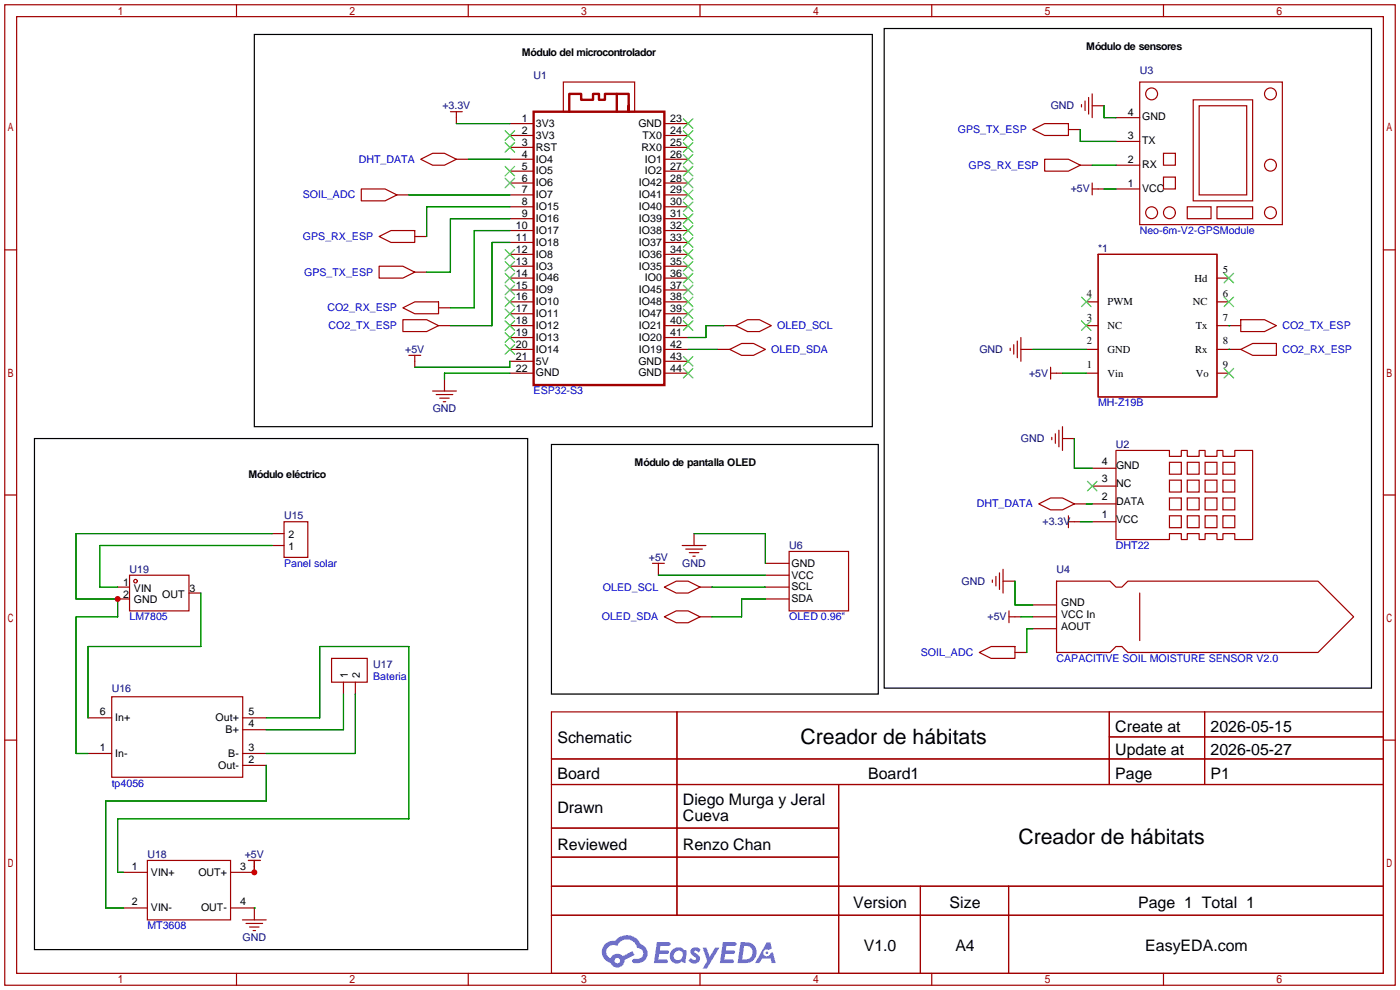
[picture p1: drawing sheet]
<svg xmlns="http://www.w3.org/2000/svg" width="299mm" height="212mm" viewBox="0 0 299 212" stroke-linecap="round" stroke-linejoin="round" font-family="sans-serif">
<g fill="none" stroke="#a10000" stroke-width=".25">
<path d="M1 1h297.2v209.6h-297.2zM3.6 3.6h292.1v204.4h-292.1zM50.5 1v2.6M100.1 1v2.6M149.6 1v2.6M199.1 1v2.6M248.7 1v2.6M1 53.4h2.6M295.7 53.4h2.5M1 105.8h2.6M295.7 105.8h2.5M1 158.2h2.6"/>
<path d="M117.9 152.1h177.8v55.9h-177.8zM144.7 152.1v43.5M237.1 152.1v15.6M237.1 157.5h58.6M257.5 152.1v15.6M295.7 158.2h2.5M117.9 162.2h177.8M117.9 167.7h177.8M117.9 177h61.3M179.2 167.7v40.3M117.9 189.4h177.8M117.9 183.2h61.3"/>
<path d="M117.9 195.6h177.8M196.7 189.4v18.6M215.6 189.4v18.6M50.5 208v2.6M100.1 208v2.6M149.6 208v2.6M199.1 208v2.6M248.7 208v2.6"/>
</g>
<g fill="#5487ff">
<path d="M147.9 202.7a1.3 1.3 0 0 1 1.8 .3l-.4 .6a.54 .54 0 0 0-.9-.2l.1 .2a1.34 1.34 0 0 1 1 1.8 1.47 1.47 0 0 1-2.4-.1l.5-.6 .8 .5a.31 .31 0 0 0 .4-.3 .31 .31 0 0 0-.3-.4 1.12 1.12 0 0 1-.6-1.8z"/>
<path d="M150.2 202.5h.8l.7 2 1.1-2h1l-2.8 4.6h-.9l1-1.7z"/>
<path d="M140.4 201.4h1.6a1.31 1.31 0 0 1 1.3 .2 .4 .4 0 0 1-.4 .5l-1.7 .1-.2 .9h1.7a.4 .4 0 0 1 .3 .4 .4 .4 0 0 1-.4 .4h-1.7l-.2 1.2h1.4a.46 .46 0 0 1 .5 0 .46 .46 0 0 1 .1 .5l-.3 .2h-2.7z"/>
<path d="M154.5 201.4h1.6a1.32 1.32 0 0 1 1.3 .2 .39 .39 0 0 1-.4 .5l-1.7 .1-.2 .9h1.7a.4 .4 0 0 1 .3 .4 .4 .4 0 0 1-.4 .4h-1.7l-.2 1.2h1.4a.46 .46 0 0 1 .5 0 .46 .46 0 0 1 .1 .5l-.3 .2h-2.7z"/>
<path d="M163.9 201.4h.7l.4 1.3-.7 .4a.75 .75 0 0 0-1.1 .3 .75 .75 0 0 0 .5 1 .75 .75 0 0 0 .9-.7l.6-.2 .6 2.3h-.9l-.2-.9h-1.9l-.5 .9h-.9z"/>
<path d="M158.3 201.4l-.7 4.4h1.5a2.27 2.27 0 0 0 2.6-2.2 2.27 2.27 0 0 0-2.7-2.2zM159 202.1a1.5 1.5 0 0 1 1.8 1.6 1.5 1.5 0 0 1-1.9 1.4h-.3z"/>
<path d="M143.7 203a1.6 1.6 0 0 0-.3 2.3 1.6 1.6 0 0 0 2.3 .2l.8 .3 .3-2.4-.2-.3-.4-.1a1.58 1.58 0 0 0-2.5 0zM144.3 203.5a.98 .98 0 0 1 1.6 .4 .98 .98 0 0 1-1.1 1.3 .94 .94 0 0 1-.8-.7 .94 .94 0 0 1 .3-1z"/>
<path d="M129.3 201.8a2.37 2.37 0 0 0 1.2 4 1.54 1.54 0 0 0 1.7 1 1.54 1.54 0 0 0 1.3-1.6l2.1-1.1-.4-.8-2.1 1a1.57 1.57 0 0 0-2.6 .5 1.5 1.5 0 0 1-.7-2.1 1.5 1.5 0 0 1 2.1-.5 2.23 2.23 0 0 1 2.3-1.4 2.23 2.23 0 0 1 2 1.8 1.16 1.16 0 0 1 1.3 1.1 1.16 1.16 0 0 1-1.1 1.2h-.7a.47 .47 0 0 0-.6 .4 .47 .47 0 0 0 .4 .5 2.17 2.17 0 0 0 2.6-.9 2.17 2.17 0 0 0-.4-2.7l-.8-.4a3.2 3.2 0 0 0-5.4-.7l-1.2 .1zM131.4 205.3a.58 .58 0 0 1 1.1 0 .58 .58 0 0 1-1.1 0z"/>
<circle cx="163.9" cy="203.6" r=".28"/>
</g>
<path d="M114 23.9h28v58.4h-28zM131.8 20.1v3.8M134.4 22.6v1.3v-3.8h-5.1v1.2h-1.3v-1.2h-1.3v1.2h-2.5v-1.2h-2.5v3.8" fill="none" stroke="#a10000" stroke-width=".51"/>
<g fill="none" stroke="#a10000" stroke-width=".25">
<path d="M120.4 17.5h15.2v6.4h-15.2zM243.6 17.5h30.5v30.5h-30.5zM89.9 34l2.6-1.2h2.5l2.5 1.2-2.5 1.3h-2.5zM96.3 23.9h2.5M97.5 34h2.6M97.5 23.9v2.5M109 26.4h5M109 29h5M109 31.5h5M109 34h5M109 36.6h5M109 39.1h5"/>
<path d="M142 26.4h5.1M142 29h5.1M142 31.5h5.1M142 34h5.1M142 36.6h5.1M142 39.1h5.1M220.7 27.7l2.6-1.3h5v2.6h-5zM223.3 34h5l2.6 1.3-2.6 1.3h-5zM228.3 27.7h2.6M230.9 35.3h2.5M231.1 22.4v.5M231.9 21.6v2"/>
<path d="M232.7 20.8v3.6M233.4 22.6h2.6M233.4 20.1v5M233.4 39.1v2.6M238.5 35.3h5.1M238.5 30.2h5.1M238.5 25.1h5.1M248.7 37.8h2.5v2.6h-2.5zM248.7 32.8h2.5v2.5h-2.5zM255 21.3h12.7v21.6h-12.7zM256.3 22.6h10.1v19.1h-10.1zM77.2 40.4h5.1l2.5 1.3-2.5 1.2h-5.1z"/>
<path d="M81 56.9h5.1l2.5 1.3-2.5 1.2h-5.1zM81 50.5l2.6-1.2h5v2.5h-5zM84.8 41.7h2.6M88.6 58.2h2.6M88.6 50.5h2.6M109 41.7h5M109 44.2h5M109 46.7h5M109 49.3h5M109 51.8h5M109 54.4h5M109 56.9h5"/>
<path d="M109 59.4h5M142 41.7h5.1M142 44.2h5.1M142 46.7h5.1M142 49.3h5.1M142 51.8h5.1M142 54.4h5.1M142 56.9h5.1M142 59.4h5.1M233.4 40.4h2.6M234.7 54.4h25.4v30.4h-25.4zM238.5 40.4h5.1"/>
<path d="M253.7 44.2h5.1v2.5h-5.1zM260.1 44.2h7.6v2.5h-7.6zM260.1 59.4h2.5M86.1 68.3h5.1l2.5 1.3-2.5 1.3h-5.1zM86.1 65.8l2.5-1.3h5.1v2.6h-5.1zM87.4 75.9h2.5M88.6 75.9v2.6M93.7 69.6h2.6M93.7 65.8h2.6M109 62h5M109 64.5h5M109 67.1h5"/>
<path d="M109 69.6h5M109 72.1h5M109 74.7h5M109 77.2h5M109 79.8h5M142 62h5.1M142 64.5h5.1M142 67.1h5.1M142 69.6h5.1M142 72.1h5.1M142 74.7h5.1M142 77.2h5.1"/>
<path d="M142 79.8h5.1M153.4 74.7h2.6M154.7 69.6h2.5M156 74.7l2.5-1.3h2.5l2.6 1.3-2.6 1.2h-2.5zM157.2 69.6l2.6-1.3h2.5l2.5 1.3-2.5 1.3h-2.5zM215.9 74.4v.5M216.7 73.7v2M217.4 72.9v3.6M218.2 74.7h2.5M218.2 72.1v5.1M224.5 79.8h2.6M224.5 78.5v2.5"/>
<path d="M232.2 64.5h2.5M232.2 69.6h2.5M232.2 74.7h2.5M232.2 79.8h2.5M260.1 64.5h2.5M260.1 69.6h5.1M260.1 74.7h5.1M260.1 79.8h2.5M265.2 68.3h5.1l2.5 1.3-2.5 1.3h-5.1zM265.2 74.7l2.5-1.3h5.1v2.5h-5.1zM92.5 83.6h5M93.2 84.3h3.6"/>
<path d="M94 85.1h2M94.7 85.9h.5M95 81v2.6M224.8 93.5v.5M225.6 92.7v2M226.3 91.9v3.6M227.1 93.7h2.5M227.1 91.2v5.1M238.5 96.3h11.4v1.2h2.6v-1.2h1.2v1.2h2.6v-1.2h1.3v1.2h2.5v-1.2h1.3v1.2h2.5v-1.2h3.8v19h-3.8v-1.3h-2.5v1.3h-1.3v-1.3h-2.5v1.3h-1.3v-1.3h-2.6v1.3h-1.2v-1.3h-2.6v1.3h-11.4zM249.9 98.8h2.6v2.5h-2.6zM253.7 98.8h2.6v2.5h-2.6zM257.6 98.8h2.5v2.5h-2.5z"/>
<path d="M261.4 98.8h2.5v2.5h-2.5zM58.2 116.6h2.5M58.2 114h2.5M60.7 111.5h5.1v7.6h-5.1zM145.8 116.6h5.1M146.6 117.3h3.5M147.3 118.1h2.1M148.1 118.9h.5M148.3 114v2.6M168.7 117.9h12.7v12.7h-12.7zM222 107.7l2.5-1.3h2.6l2.5 1.3-2.5 1.3h-2.6zM228.3 111.5h2.6"/>
<path d="M228.3 110.2v2.6M229.6 107.7h2.6M233.4 111.5h5.1M233.4 107.7h5.1M233.4 103.9h5.1M233.4 100.1h5.1M249.9 110.2h2.6v2.6h-2.6zM249.9 106.4h2.6v2.6h-2.6zM249.9 102.6h2.6v2.6h-2.6zM253.7 110.2h2.6v2.6h-2.6zM253.7 106.4h2.6v2.6h-2.6zM253.7 102.6h2.6v2.6h-2.6z"/>
<path d="M257.6 110.2h2.5v2.6h-2.5zM257.6 106.4h2.5v2.6h-2.5zM257.6 102.6h2.5v2.6h-2.5zM261.4 110.2h2.5v2.6h-2.5zM261.4 106.4h2.5v2.6h-2.5zM261.4 102.6h2.5v2.6h-2.5zM25.1 128h2.6M25.1 125.5h2.6M27.7 122.9h12.7v7.7h-12.7zM40.4 126.7h2.5M139.4 120.4h2.6M140.7 120.4v2.5"/>
<path d="M142 125.5l2.5-1.3h2.6l2.5 1.3-2.5 1.2h-2.6zM142 131.8l2.5-1.2h2.6l2.5 1.2-2.5 1.3h-2.6zM149.6 131.8h2.5M149.6 125.5h2.5M163.6 120.4h5.1M163.6 128h5.1M163.6 125.5h5.1M163.6 122.9h5.1M209.3 139.4l2.5-1.2h5.1v2.5h-5.1zM212.1 124v.5M212.9 123.2v2M213.6 122.4v3.6"/>
<path d="M214.4 124.2h2.5M214.4 121.7v5M215.6 131.8h2.6M215.6 130.6v2.5M216.9 139.4h2.6M220.7 129.3h5.1M220.7 131.8h5.1M220.7 134.4h5.1M225.8 124.2h11.4l1.3 1.3h1.3l1.2-1.3h40.7l7.6 7.6-7.6 7.6h-40.7l-1.2-1.2h-1.3l-1.3 1.2h-11.4zM243.6 126.7v10.2M18.8 153.4h5.1M23.9 148.9h28v17.2h-28z"/>
<path d="M51.8 156h5.1M51.8 153.4h5.1M70.9 140.7h7.6v5.1h-7.6zM73.4 145.8v2.5M75.9 145.8v2.5M18.8 161h5.1M51.8 161h5.1M51.8 163.6h5.1M26.4 186.4h5.1M26.4 194.1h5.1M31.5 183.9h17.8v12.7h-17.8zM49.3 194.1h5.1v2.5"/>
<path d="M51.8 196.6h5.1M52.6 197.4h3.5M53.1 183.9h2.5M53.3 198.1h2.1M54.1 198.9h.5M54.4 183.9v2.5h-5.1"/>
<circle cx="246.1" cy="20.1" r="1.27"/>
<circle cx="271.5" cy="35.3" r="1.27"/>
<circle cx="271.5" cy="20.1" r="1.27"/>
<circle cx="246.1" cy="45.5" r="1.27"/>
<circle cx="249.9" cy="45.5" r="1.27"/>
<circle cx="271.5" cy="45.5" r="1.27"/>
<circle cx="29" cy="124.2" r=".38"/>
</g>
<g fill="none" stroke="#3c3" stroke-width=".25">
<path d="M107.9 27.9l2.1 2.1M107.9 30.5l2.1 2M107.9 35.6l2.1 2M107.9 38.1l2.1 2M110 27.9l-2.1 2.1M110 30.5l-2.1 2M110 35.6l-2.1 2M110 38.1l-2.1 2M146 25.4l2.1 2M146 27.9l2.1 2.1M146 30.5l2.1 2M146 33l2.1 2.1"/>
<path d="M146 35.6l2.1 2M146 38.1l2.1 2M148.1 25.4l-2.1 2M148.1 27.9l-2.1 2.1M148.1 30.5l-2.1 2M148.1 33l-2.1 2.1M148.1 35.6l-2.1 2M148.1 38.1l-2.1 2M107.9 53.3l2.1 2.1M107.9 55.9l2.1 2M107.9 58.4l2.1 2.1M110 53.3l-2.1 2.1"/>
<path d="M110 55.9l-2.1 2M110 58.4l-2.1 2.1M146 40.6l2.1 2.1M146 43.2l2.1 2M146 45.7l2.1 2.1M146 48.3l2.1 2M146 50.8l2.1 2M146 53.3l2.1 2.1M146 55.9l2.1 2M146 58.4l2.1 2.1M148.1 40.6l-2.1 2.1M148.1 43.2l-2.1 2"/>
<path d="M148.1 45.7l-2.1 2.1M148.1 48.3l-2.1 2M148.1 50.8l-2.1 2M148.1 53.3l-2.1 2.1M148.1 55.9l-2.1 2M148.1 58.4l-2.1 2.1M261.6 58.4l2.1 2.1M263.7 58.4l-2.1 2.1M107.9 61l2.1 2M107.9 63.5l2.1 2M107.9 66l2.1 2.1M107.9 68.6l2.1 2"/>
<path d="M107.9 71.1l2.1 2.1M107.9 73.7l2.1 2M110 61l-2.1 2M110 63.5l-2.1 2M110 66l-2.1 2.1M110 68.6l-2.1 2M110 71.1l-2.1 2.1M110 73.7l-2.1 2M146 61l2.1 2M146 63.5l2.1 2M146 66l2.1 2.1M146 68.6l2.1 2"/>
<path d="M146 76.2l2.1 2M146 78.7l2.1 2.1M148.1 61l-2.1 2M148.1 63.5l-2.1 2M148.1 66l-2.1 2.1M148.1 68.6l-2.1 2M148.1 76.2l-2.1 2M148.1 78.7l-2.1 2.1M231.1 68.6l2.1 2M231.1 63.5l2.1 2M233.2 68.6l-2.1 2M233.2 63.5l-2.1 2"/>
<path d="M261.6 63.5l2.1 2M261.6 78.7l2.1 2.1M263.7 63.5l-2.1 2M263.7 78.7l-2.1 2.1M232.4 102.9l2 2M234.4 102.9l-2 2"/>
</g>
<g fill="none" stroke="#008700" stroke-width=".25">
<path d="M97.5 26.4h11.5M100.1 34h8.9M230.9 27.7v2.5h7.6M233.4 35.3h5.1M236 22.6v2.5h2.5M87.4 41.7h21.6M109 51.8h-3.8v17.8h-8.9M109 49.3h-7.7v16.5h-5M109 46.7h-12.7v11.5h-5.1M109 44.2h-17.8v6.3M236 40.4h2.5M109 79.8h-14v1.2"/>
<path d="M109 77.2v1.3h-20.4M147.1 74.7h6.3M154.7 69.6h-3.8v2.5h-3.8M220.7 74.7h11.5M227.1 79.8h5.1M262.6 69.6h.1M262.6 74.7h.1M229.6 93.7v6.4h3.8M58.2 114h-41.9v14h8.8v3.8h-8.8v29.2h2.5M58.2 116.6h-36.9v8.9h3.8M148.3 114h15.3v6.4M230.9 111.5h2.5"/>
<path d="M232.2 107.7h1.2M42.9 126.7v11.5h-24.1v15.2M140.7 122.9h22.9M152.1 125.5h11.5M163.6 128h-5.1v3.8h-6.4M216.9 124.2v5.1h3.8M218.2 131.8h2.5M220.7 134.4h-1.2v5M56.9 153.4h11.4v-15.2h19.1v36.8h-62.3v11.4h1.3M73.4 148.3v7.7h-16.5M75.9 148.3v12.7h-19M56.9 163.6v7.6h-34.3v22.9h3.8"/>
<path d="M54.4 186.4h.1M54.4 194.1h.1"/>
</g>
<path d="M54.4 7.4h132v83.8h-132zM189 6.1h104.1v141h-104.1zM7.4 93.7h105.4v109.2h-105.4zM117.9 95h69.8v53.3h-69.8z" fill="none" stroke="#000" stroke-width=".25"/>
<g fill="#c00">
<circle cx="54.4" cy="186.4" r=".63"/>
<circle cx="25.1" cy="128" r=".63"/>
</g>
<g font-size="4.5">
<text x="171.1" y="159">Creador de hábitats</text>
<text x="217.7" y="180.3">Creador de hábitats</text>
</g>
<g font-size="3.4">
<text x="119.1" y="158.7">Schematic</text>
<text x="238.4" y="156.3">Create at</text>
<text x="238.4" y="161.4">Update at</text>
<text x="258.7" y="156.3">2026-05-15</text>
<text x="258.7" y="161.4">2026-05-27</text>
<text x="119.1" y="166.5">Board</text>
<text x="185.5" y="166.5">Board1</text>
<text x="238.4" y="166.5">Page</text>
<text x="258.7" y="166.5">P1</text>
<text x="119.1" y="173.8">Drawn</text>
<text x="145.9" y="172.1">Diego Murga y Jeral</text>
<text x="145.9" y="175.5">Cueva</text>
<text x="119.1" y="181.6">Reviewed</text>
<text x="145.9" y="181.6">Renzo Chan</text>
<text x="182.3" y="194">Version</text>
<text x="203" y="194">Size</text>
<text x="243.3" y="194">Page 1 Total 1</text>
<text x="184.6" y="203.3">V1.0</text>
<text x="204.2" y="203.3">A4</text>
<text x="244.8" y="203.3">EasyEDA.com</text>
</g>
<g font-size="2.3">
<text x="111.5" y="11.9">Módulo del microcontrolador</text>
<text x="232.2" y="10.6">Módulo de sensores</text>
<text x="111.5" y="26.1">1</text>
<text x="111.5" y="28.6">2</text>
<text x="114.6" y="27.1">3V3</text>
<text x="114.6" y="29.7">3V3</text>
<text x="136.4" y="27.1">GND</text>
<text x="137.3" y="29.7">TX0</text>
<text x="143.3" y="26.1">23</text>
<text x="143.3" y="28.6">24</text>
<text x="241.1" y="29.8">3</text>
<text x="241.1" y="24.7">4</text>
<text x="244.1" y="25.7">GND</text>
<text x="111.5" y="31.2">3</text>
<text x="111.5" y="33.7">4</text>
<text x="114.6" y="32.2">RST</text>
<text x="114.6" y="34.7">IO4</text>
<text x="137.1" y="32.2">RX0</text>
<text x="137.8" y="34.7">IO1</text>
<text x="143.3" y="31.2">25</text>
<text x="143.3" y="33.7">26</text>
<text x="241.1" y="34.9">2</text>
<text x="244.1" y="35.9">RX</text>
<text x="244.1" y="30.8">TX</text>
<text x="111.5" y="36.3">5</text>
<text x="111.5" y="38.8">6</text>
<text x="111.5" y="41.3">7</text>
<text x="114.6" y="37.3">IO5</text>
<text x="114.6" y="39.8">IO6</text>
<text x="136.6" y="39.8">IO42</text>
<text x="137.8" y="37.3">IO2</text>
<text x="143.3" y="36.3">27</text>
<text x="143.3" y="38.8">28</text>
<text x="143.3" y="41.3">29</text>
<text x="241.1" y="40">1</text>
<text x="244.1" y="41">VCC</text>
<text x="111.5" y="43.9">8</text>
<text x="111.5" y="46.4">9</text>
<text x="114.6" y="42.4">IO7</text>
<text x="114.6" y="44.9">IO15</text>
<text x="114.6" y="47.4">IO16</text>
<text x="136.6" y="42.4">IO41</text>
<text x="136.6" y="44.9">IO40</text>
<text x="136.6" y="47.4">IO39</text>
<text x="143.3" y="43.9">30</text>
<text x="143.3" y="46.4">31</text>
<text x="110.3" y="49">10</text>
<text x="110.3" y="51.5">11</text>
<text x="114.6" y="50">IO17</text>
<text x="114.6" y="52.5">IO18</text>
<text x="136.6" y="50">IO38</text>
<text x="136.6" y="52.5">IO37</text>
<text x="143.3" y="49">32</text>
<text x="143.3" y="51.5">33</text>
<text x="110.3" y="54">12</text>
<text x="110.3" y="56.6">13</text>
<text x="110.3" y="59.1">14</text>
<text x="114.6" y="55.1">IO8</text>
<text x="114.6" y="57.6">IO3</text>
<text x="136.6" y="55.1">IO36</text>
<text x="136.6" y="57.6">IO35</text>
<text x="143.3" y="54">34</text>
<text x="143.3" y="56.6">35</text>
<text x="143.3" y="59.1">36</text>
<text x="261.4" y="58.4">5</text>
<text x="110.3" y="61.7">15</text>
<text x="110.3" y="64.2">16</text>
<text x="114.6" y="60.1">IO46</text>
<text x="114.6" y="62.7">IO9</text>
<text x="114.6" y="65.2">IO10</text>
<text x="136.6" y="62.7">IO45</text>
<text x="136.6" y="65.2">IO48</text>
<text x="137.8" y="60.1">IO0</text>
<text x="143.3" y="61.7">37</text>
<text x="143.3" y="64.2">38</text>
<text x="232.3" y="63.5">4</text>
<text x="236.7" y="65.2">PWM</text>
<text x="254.9" y="65.2">NC</text>
<text x="255.3" y="60.2">Hd</text>
<text x="261.4" y="63.5">6</text>
<text x="110.3" y="66.7">17</text>
<text x="110.3" y="69.3">18</text>
<text x="110.3" y="71.8">19</text>
<text x="114.6" y="67.8">IO11</text>
<text x="114.6" y="70.3">IO12</text>
<text x="136.6" y="67.8">IO47</text>
<text x="136.6" y="70.3">IO21</text>
<text x="143.3" y="66.7">39</text>
<text x="143.3" y="69.3">40</text>
<text x="143.3" y="71.8">41</text>
<text x="232.3" y="68.5">3</text>
<text x="236.7" y="70.3">NC</text>
<text x="255.5" y="70.3">Tx</text>
<text x="261.4" y="68.5">7</text>
<text x="110.3" y="74.4">20</text>
<text x="110.3" y="76.9">21</text>
<text x="114.6" y="72.8">IO13</text>
<text x="114.6" y="75.4">IO14</text>
<text x="114.6" y="77.9">5V</text>
<text x="136.4" y="77.9">GND</text>
<text x="136.6" y="72.8">IO20</text>
<text x="136.6" y="75.4">IO19</text>
<text x="143.3" y="74.4">42</text>
<text x="143.3" y="76.9">43</text>
<text x="232.3" y="73.6">2</text>
<text x="236.7" y="75.4">GND</text>
<text x="255.4" y="75.4">Rx</text>
<text x="261.4" y="73.6">8</text>
<text x="110.3" y="79.4">22</text>
<text x="114.6" y="80.5">GND</text>
<text x="136.4" y="80.5">GND</text>
<text x="143.3" y="79.4">44</text>
<text x="232.3" y="78.7">1</text>
<text x="236.7" y="80.5">Vin</text>
<text x="255.6" y="80.5">Vo</text>
<text x="261.4" y="78.7">9</text>
<text x="135.6" y="99.5">Módulo de pantalla OLED</text>
<text x="235.5" y="99.3">4</text>
<text x="238.5" y="100.3">GND</text>
<text x="53.1" y="102.1">Módulo eléctrico</text>
<text x="235.5" y="106.9">2</text>
<text x="235.5" y="103.1">3</text>
<text x="238.5" y="107.9">DATA</text>
<text x="238.5" y="104.1">NC</text>
<text x="235.5" y="110.7">1</text>
<text x="238.5" y="111.7">VCC</text>
<text x="61.6" y="117.5">1</text>
<text x="61.6" y="115">2</text>
<text x="26.3" y="125.2">1</text>
<text x="169.2" y="123.6">VCC</text>
<text x="169.2" y="121.1">GND</text>
<text x="26.3" y="127.7">2</text>
<text x="28.6" y="129">GND</text>
<text x="28.6" y="126.4">VIN</text>
<text x="34.7" y="127.7">OUT</text>
<text x="40.5" y="126.4">3</text>
<text x="169.2" y="128.7">SDA</text>
<text x="169.2" y="126.2">SCL</text>
<text x="226.8" y="129.5">GND</text>
<text x="226.8" y="132">VCC In</text>
<text x="226.8" y="134.6">AOUT</text>
<text x="74.4" y="144.9" transform="rotate(-90 74.4 144.9)">1</text>
<text x="76.9" y="144.9" transform="rotate(-90 76.9 144.9)">2</text>
<text x="21.3" y="152.9">6</text>
<text x="24.6" y="154.1">In+</text>
<text x="46.1" y="154.1">Out+</text>
<text x="53.1" y="155.4">4</text>
<text x="53.1" y="152.9">5</text>
<text x="21.3" y="160.5">1</text>
<text x="24.6" y="161.8">In-</text>
<text x="48.2" y="156.7">B+</text>
<text x="48.8" y="161.8">B-</text>
<text x="53.1" y="160.5">3</text>
<text x="46.6" y="164.3">Out-</text>
<text x="53.1" y="163">2</text>
<text x="28.2" y="185.9">1</text>
<text x="51.3" y="185.9">3</text>
<text x="32.3" y="187.2">VIN+</text>
<text x="42.4" y="187.2">OUT+</text>
<text x="28.2" y="193.5">2</text>
<text x="32.3" y="194.8">VIN-</text>
<text x="43" y="194.8">OUT-</text>
<text x="51.3" y="193.5">4</text>
</g>
<g font-size="2.3" fill="#000080">
<text x="114" y="17">U1</text>
<text x="243.6" y="15.7">U3</text>
<text x="94.5" y="23.3">+3.3V</text>
<text x="224.6" y="23.3">GND</text>
<text x="228.8" y="41.1">+5V</text>
<text x="234.7" y="53.8">*1</text>
<text x="86.6" y="75.4">+5V</text>
<text x="209.3" y="75.4">GND</text>
<text x="219.9" y="80.5">+5V</text>
<text x="92.5" y="88.1">GND</text>
<text x="218.2" y="94.5">GND</text>
<text x="238.5" y="95.7">U2</text>
<text x="60.7" y="111">U15</text>
<text x="222.8" y="112.2">+3.3V</text>
<text x="138.7" y="119.9">+5V</text>
<text x="168.7" y="117.3">U6</text>
<text x="27.7" y="122.4">U19</text>
<text x="145.8" y="121.1">GND</text>
<text x="205.5" y="124.9">GND</text>
<text x="225.8" y="122.4">U4</text>
<text x="211.1" y="132.6">+5V</text>
<text x="79.8" y="142.7">U17</text>
<text x="23.9" y="147.8">U16</text>
<text x="31.5" y="183.4">U18</text>
<text x="52.3" y="183.4">+5V</text>
<text x="51.8" y="201.1">GND</text>
</g>
<g font-size="2.3" fill="#00f">
<text x="204.7" y="28.4">GPS_TX_ESP</text>
<text x="76.7" y="34.8">DHT_DATA</text>
<text x="207" y="36">GPS_RX_ESP</text>
<text x="64.7" y="42.4">SOIL_ADC</text>
<text x="64.8" y="51.3">GPS_RX_ESP</text>
<text x="243.6" y="50">Neo-6m-V2-GPSModule</text>
<text x="65" y="58.9">GPS_TX_ESP</text>
<text x="70" y="66.5">CO2_RX_ESP</text>
<text x="70.2" y="70.3">CO2_TX_ESP</text>
<text x="166.1" y="70.3">OLED_SCL</text>
<text x="274.1" y="70.3">CO2_TX_ESP</text>
<text x="164.8" y="75.4">OLED_SDA</text>
<text x="274.1" y="75.4">CO2_RX_ESP</text>
<text x="114" y="84.3">ESP32-S3</text>
<text x="234.7" y="86.8">MH-Z19B</text>
<text x="208.8" y="108.4">DHT_DATA</text>
<text x="238.5" y="117.3">DHT22</text>
<text x="60.7" y="121.1">Panel solar</text>
<text x="128.9" y="126.2">OLED_SCL</text>
<text x="27.7" y="132.6">LM7805</text>
<text x="128.6" y="132.6">OLED_SDA</text>
<text x="168.7" y="132.6">OLED 0.96&quot;</text>
<text x="196.8" y="140.2">SOIL_ADC</text>
<text x="225.8" y="141.4">CAPACITIVE SOIL MOISTURE SENSOR V2.0</text>
<text x="79.8" y="145.3">Bateria</text>
<text x="23.9" y="168.1">tp4056</text>
<text x="31.5" y="198.6">MT3608</text>
</g>
</svg>
